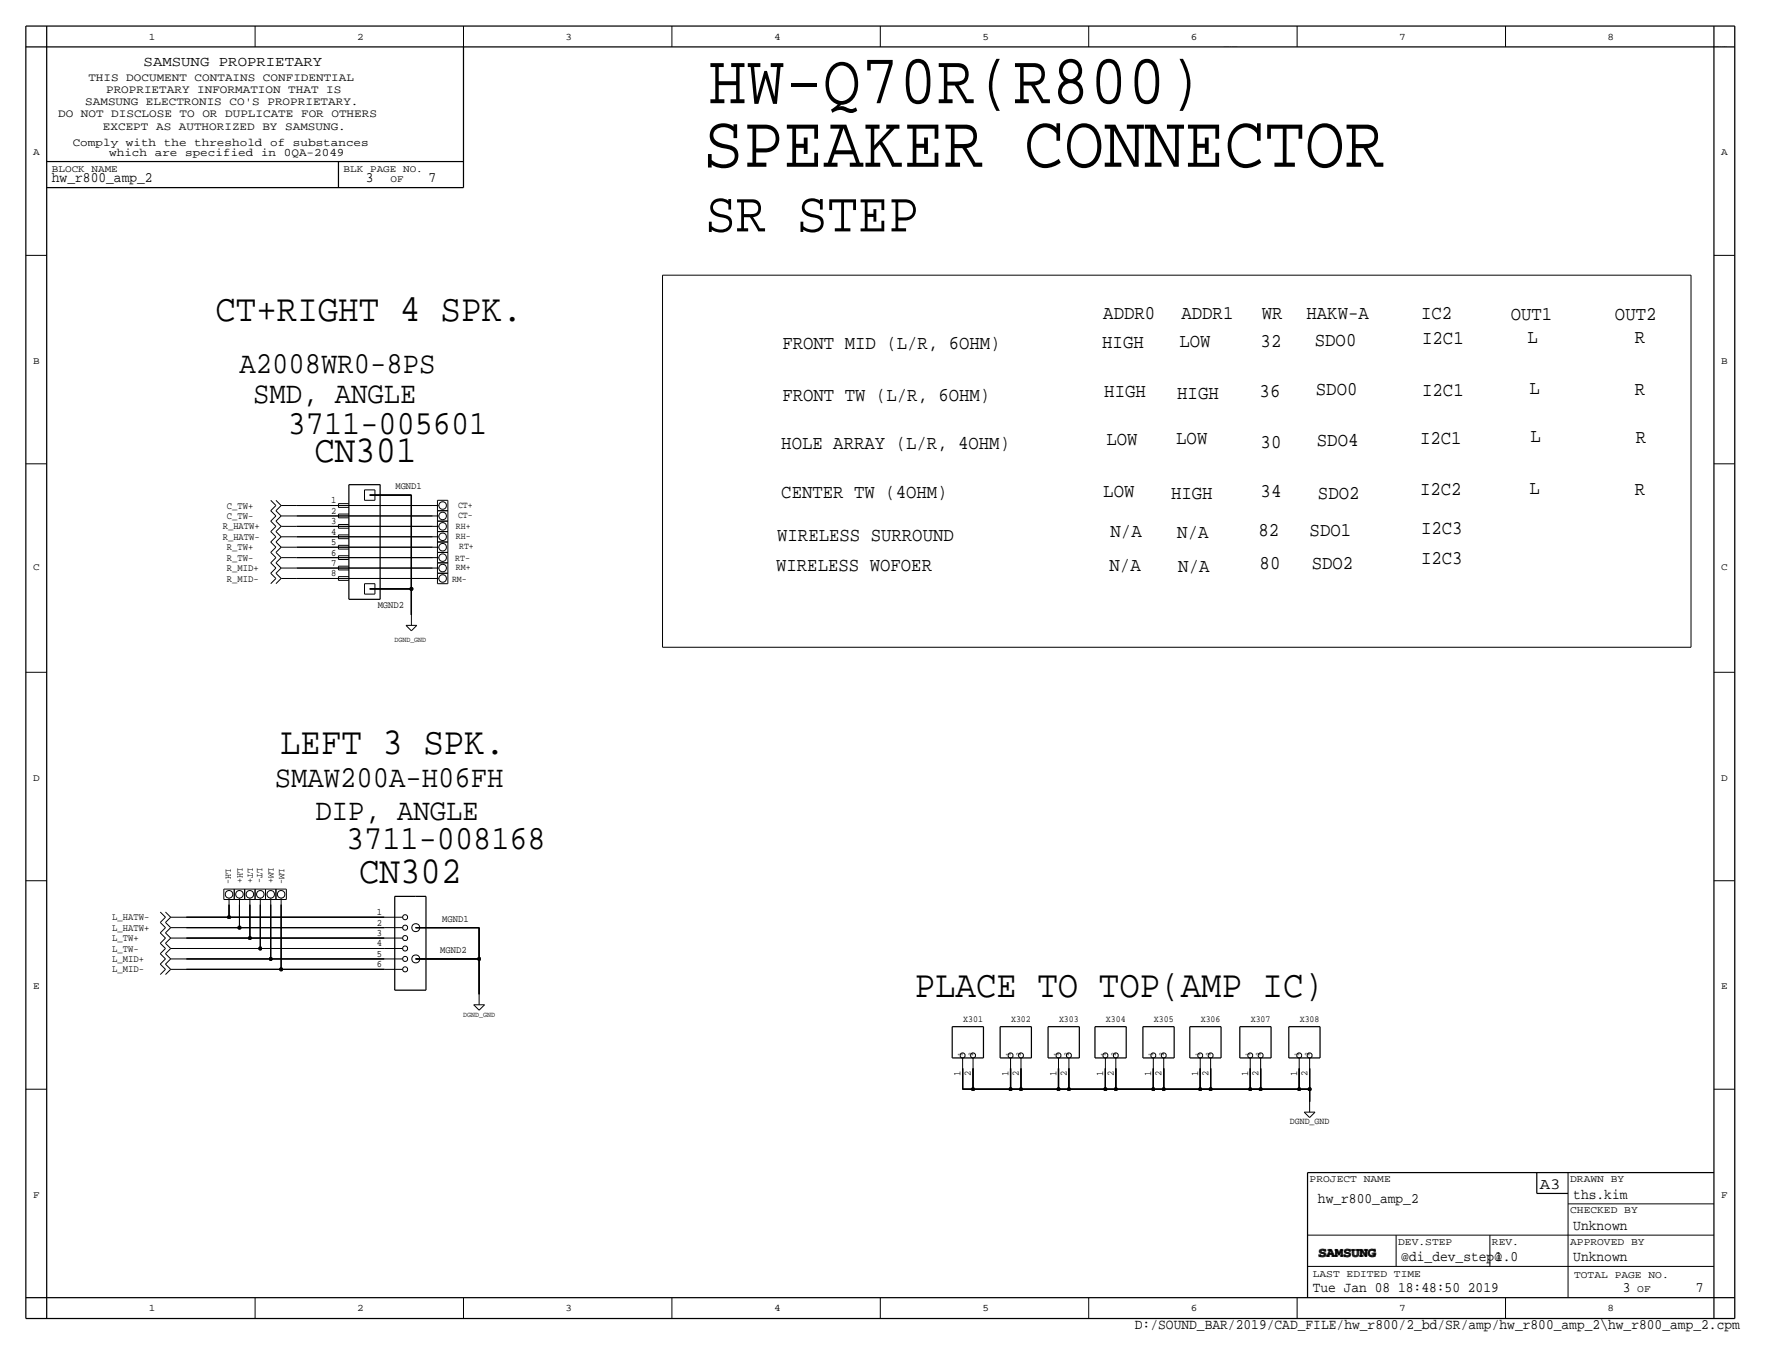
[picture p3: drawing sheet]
<svg xmlns="http://www.w3.org/2000/svg" width="433mm" height="330mm" viewBox="0 0 433 330" stroke-linecap="round" stroke-linejoin="round" font-family="sans-serif">
<!-- layer: Nets -->
<g fill="none" stroke="#000" stroke-width=".3">
<path d="M90.1 120.7h10.2zM100.3 120.7v22.8zM90.1 143.5h10.2zM100.3 143.5v6.4zM101.3 226.1h15.5zM101.3 233.7h15.5zM116.8 233.7v8.6zM116.8 226.1v7.6zM234.6 260.4v5zM234.6 265.4h2.6zM237.2 260.4v5zM237.2 265.4h9.1z"/>
<path d="M246.3 260.4v5zM246.3 265.4h2.6zM248.9 260.4v5zM248.9 265.4h9.1zM258 260.4v5zM258 265.4h2.6zM260.6 260.4v5zM260.6 265.4h8.8zM269.4 260.4v5zM269.4 265.4h2.6zM272 260.4v5zM272 265.4h9.1z"/>
<path d="M281.1 260.4v5zM281.1 265.4h2.6zM283.7 260.4v5zM283.7 265.4h8.9zM292.6 260.4v5zM292.6 265.4h2.5zM295.1 260.4v5zM295.1 265.4h9.6zM304.7 260.4v5zM304.7 265.4h2.6zM307.3 260.4v5zM307.3 265.4h9.4z"/>
<path d="M316.7 265.4h2.5zM316.7 260.4v5zM319.2 265.4v3.1zM319.2 260.4v5z"/>
</g>
<g fill="none" stroke="#000" stroke-width=".24">
<path d="M161.5 67.1v90.6zM161.5 67.1h250.7zM412.2 67.1v90.6zM72.3 125.7h10.2zM72.3 123.2h10.2zM72.3 133.3h10.2zM72.3 128.3h10.2zM72.3 130.8h10.2zM72.3 135.9h10.2zM72.3 138.4h10.2zM82.5 125.7h22.9zM82.5 123.2h22.9z"/>
<path d="M82.5 133.3h22.9zM82.5 128.3h22.9zM82.5 130.8h22.9zM82.5 135.9h22.9zM82.5 138.4h22.9zM72.3 141h10.2zM82.5 141h22.9zM161.5 157.7h250.7zM45.4 223.5h10.4zM45.4 226.1h13zM45.4 228.6h15.5zM45.4 231.1h18z"/>
<path d="M45.4 233.7h20.6zM45.4 236.2h23.1zM55.8 223.5h37.9zM55.8 220.5v3zM58.4 226.1h35.3zM58.4 220.5v5.6zM60.9 228.6h32.8zM60.9 220.5v8.1zM63.4 231.1h30.3zM63.4 220.5v10.6zM66 233.7h27.7zM66 220.5v13.2z"/>
<path d="M68.5 236.2h25.2zM68.5 220.5v15.7z"/>
</g>
<g fill="#000" stroke="#000" stroke-width=".24">
<circle cx="100.3" cy="143.5" r=".41"/>
<circle cx="55.8" cy="223.5" r=".41"/>
<circle cx="58.4" cy="226.1" r=".41"/>
<circle cx="60.9" cy="228.6" r=".41"/>
<circle cx="63.4" cy="231.1" r=".41"/>
<circle cx="66" cy="233.7" r=".41"/>
<circle cx="68.5" cy="236.2" r=".41"/>
<circle cx="116.8" cy="233.7" r=".41"/>
<circle cx="237.2" cy="265.4" r=".41"/>
<circle cx="246.3" cy="265.4" r=".41"/>
<circle cx="248.9" cy="265.4" r=".41"/>
<circle cx="258" cy="265.4" r=".41"/>
<circle cx="260.6" cy="265.4" r=".41"/>
<circle cx="269.4" cy="265.4" r=".41"/>
<circle cx="272" cy="265.4" r=".41"/>
<circle cx="281.1" cy="265.4" r=".41"/>
<circle cx="283.7" cy="265.4" r=".41"/>
<circle cx="292.6" cy="265.4" r=".41"/>
<circle cx="295.1" cy="265.4" r=".41"/>
<circle cx="304.7" cy="265.4" r=".41"/>
<circle cx="307.3" cy="265.4" r=".41"/>
<circle cx="316.7" cy="265.4" r=".41"/>
<circle cx="319.2" cy="265.4" r=".41"/>
</g>
<!-- layer: Components -->
<g fill="none" stroke="#000" stroke-width=".3">
<path d="M85 118.1h7.7zM85 118.1v28zM92.7 118.1v28zM85 146.1h7.7zM96.2 218.4h5.1zM96.2 218.4v22.9zM101.3 218.4h2.5zM103.8 218.4v22.9zM96.2 241.3h7.6zM232.1 257.8h7.6zM232.1 250.2v7.6zM232.1 250.2h7.6z"/>
<path d="M239.7 250.2v7.6zM243.8 257.8h7.6zM243.8 250.2v7.6zM243.8 250.2h7.6zM251.4 250.2v7.6zM255.5 257.8h7.6zM255.5 250.2v7.6zM255.5 250.2h7.6zM263.1 250.2v7.6zM266.9 257.8h7.6zM266.9 250.2v7.6zM266.9 250.2h7.6z"/>
<path d="M274.5 250.2v7.6zM278.6 257.8h7.6zM278.6 250.2v7.6zM278.6 250.2h7.6zM286.2 250.2v7.6zM290 257.8h7.6zM290 250.2v7.6zM290 250.2h7.6zM297.6 250.2v7.6zM302.2 257.8h7.6zM302.2 250.2v7.6zM302.2 250.2h7.6z"/>
<path d="M309.8 250.2v7.6zM314.1 257.8h7.7zM314.1 250.2v7.6zM314.1 250.2h7.7zM321.8 250.2v7.6z"/>
</g>
<g fill="none" stroke="#000" stroke-width=".24">
<path d="M88.8 119.4h2.6zM88.8 119.4v2.5zM91.4 119.4v2.5zM92.7 118.1h.1M66 127l1.3 1.3zM66 129.5l1.3 1.3zM66 127l1.3-1.3zM66 124.5l1.3 1.2zM66 137.2l1.3-1.3zM66 134.6l1.3 1.3zM66 124.5l1.3-1.3zM66 121.9l1.3 1.3z"/>
<path d="M66 134.6l1.3-1.3zM66 132.1l1.3 1.2zM66 139.7l1.3 1.3zM66 139.7l1.3-1.3zM66 137.2l1.3 1.2zM67.3 127l1.2 1.3zM67.3 128.3l-1.3 1.2zM67.3 129.5l1.2 1.3zM67.3 130.8l-1.3 1.3zM67.3 124.5l1.2 1.2zM67.3 127l1.2-1.3zM67.3 134.6l1.2 1.3z"/>
<path d="M67.3 137.2l1.2-1.3zM67.3 121.9l1.2 1.3zM67.3 124.5l1.2-1.3zM67.3 132.1l1.2 1.2zM67.3 134.6l1.2-1.3zM67.3 139.7l1.2 1.3zM67.3 137.2l1.2 1.2zM67.3 139.7l1.2-1.3zM68.5 128.3h3.8zM68.5 128.3l-1.2 1.2zM68.5 130.8h3.8zM68.5 130.8l-1.2 1.3z"/>
<path d="M68.5 125.7h3.8zM68.5 135.9h3.8zM68.5 123.2h3.8zM68.5 133.3h3.8zM68.5 138.4h3.8zM82.5 138.9h2.5zM82.5 138v.9zM82.5 138h2.5zM82.5 136.3h2.5zM82.5 135.4v.9zM82.5 135.4h2.5zM82.5 133.8h2.5z"/>
<path d="M82.5 132.9v.9zM82.5 132.9h2.5zM82.5 131.3h2.5zM82.5 130.4v.9zM82.5 130.4h2.5zM82.5 128.7h2.5zM82.5 127.8v.9zM82.5 127.8h2.5zM82.5 126.2h2.5zM82.5 125.3v.9zM82.5 125.3h2.5zM82.5 123.6h2.5z"/>
<path d="M82.5 122.7v.9zM82.5 122.7h2.5zM88.8 121.9h2.6zM105.3 128.3h1.6zM105.3 135.9h1.6zM105.3 138.4h1.6zM105.3 123.2h1.6zM105.3 125.7h1.6zM105.3 133.3h1.6zM105.3 130.8h1.6zM106.6 127h2.6zM106.6 127v2.5z"/>
<path d="M106.6 129.5h2.6zM106.6 137.2h2.6zM106.6 134.6v2.6zM106.6 134.6h2.6zM106.6 137.2v2.5zM106.6 139.7h2.6zM106.6 139.7v2.5zM106.6 121.9h2.6zM106.6 121.9v2.6zM106.6 124.5h2.6zM106.6 124.5v2.5zM106.6 132.1h2.6z"/>
<path d="M106.6 132.1v2.5zM106.6 129.5v2.6zM109.2 127v2.5zM109.2 134.6v2.6zM109.2 137.2v2.5zM109.2 139.7v2.5zM109.2 121.9v2.6zM109.2 124.5v2.5zM109.2 132.1v2.5zM109.2 129.5v2.6zM67.3 141l-1.3 1.2zM68.5 141h3.8z"/>
<path d="M68.5 141l-1.2 1.2zM82.5 141.4h2.5zM82.5 140.5v.9zM82.5 140.5h2.5zM88.8 142.2h2.6zM88.8 142.2v2.6zM88.8 144.8h2.6zM91.4 142.2v2.6zM99 152.4h2.6zM99 152.4l1.3 1.3zM100.3 149.9v2.5zM100.3 153.7l1.3-1.3z"/>
<path d="M105.3 141h1.6zM106.6 142.2h2.6zM54.6 219.2h2.5zM54.6 216.7h2.5zM54.6 216.7v2.5zM55.8 218.9v1.6zM57.1 216.7v2.5zM57.1 219.2h2.5zM57.1 216.7h2.5zM58.4 218.9v1.6zM59.6 216.7v2.5zM59.6 219.2h2.6z"/>
<path d="M59.6 216.7h2.6zM60.9 218.9v1.6zM62.2 216.7v2.5zM62.2 219.2h2.5zM62.2 216.7h2.5zM63.4 218.9v1.6zM64.7 216.7v2.5zM64.7 219.2h2.6zM64.7 216.7h2.6zM66 218.9v1.6zM67.3 216.7v2.5zM67.3 219.2h2.5z"/>
<path d="M67.3 216.7h2.5zM68.5 218.9v1.6zM69.8 216.7v2.5zM101.3 218.4h.1M39.1 232.4l1.2-1.3zM39.1 229.9l1.2 1.2zM39.1 224.8l1.2 1.3zM39.1 234.9l1.2-1.2zM39.1 232.4l1.2 1.3zM39.1 229.9l1.2-1.3zM39.1 227.3l1.2 1.3zM39.1 234.9l1.2 1.3z"/>
<path d="M39.1 222.2l1.2 1.3zM40.3 229.9l1.3 1.2zM40.3 232.4l1.3-1.3zM40.3 224.8l1.3 1.3zM40.3 226.1l-1.2 1.2zM40.3 232.4l1.3 1.3zM40.3 234.9l1.3-1.2zM40.3 227.3l1.3 1.3zM40.3 234.9l1.3 1.3zM40.3 236.2l-1.2 1.3zM40.3 222.2l1.3 1.3zM40.3 223.5l-1.2 1.3z"/>
<path d="M41.6 231.1h3.8zM41.6 226.1h3.8zM41.6 226.1l-1.3 1.2zM41.6 233.7h3.8zM41.6 228.6h3.8zM41.6 228.6l-1.3 1.3zM41.6 236.2h3.8zM41.6 236.2l-1.3 1.3zM41.6 223.5h3.8zM41.6 223.5l-1.3 1.3zM93.7 226.1h4.4zM93.7 223.5h4.4z"/>
<path d="M93.7 233.7h4.4zM93.7 228.6h4.4zM93.7 236.2h4.4zM93.7 231.1h4.4zM115.5 244.9h2.6zM115.5 244.9l1.3 1.3zM116.8 242.3v2.6zM118.1 244.9l-1.3 1.3zM234.6 257.8v2.6zM237.2 257.8v2.6zM246.3 257.8v2.6zM248.9 257.8v2.6z"/>
<path d="M258 257.8v2.6zM260.6 257.8v2.6zM269.4 257.8v2.6zM272 257.8v2.6zM281.1 257.8v2.6zM283.7 257.8v2.6zM292.6 257.8v2.6zM295.1 257.8v2.6zM304.7 257.8v2.6zM307.3 257.8v2.6zM316.7 257.8v2.6zM319.2 257.8v2.6z"/>
<path d="M317.9 271h2.6zM317.9 271l1.3 1.3zM319.2 268.5v2.5zM319.2 272.3l1.3-1.3z"/>
<circle cx="107.9" cy="128.3" r=".92"/>
<circle cx="107.9" cy="138.4" r=".92"/>
<circle cx="107.9" cy="125.7" r=".92"/>
<circle cx="107.9" cy="133.4" r=".92"/>
<circle cx="107.9" cy="135.9" r=".92"/>
<circle cx="107.9" cy="123.2" r=".92"/>
<circle cx="107.9" cy="130.8" r=".92"/>
<circle cx="107.9" cy="141" r=".92"/>
<circle cx="55.8" cy="217.9" r=".92"/>
<circle cx="58.4" cy="217.9" r=".92"/>
<circle cx="60.9" cy="217.9" r=".92"/>
<circle cx="63.4" cy="217.9" r=".92"/>
<circle cx="66" cy="217.9" r=".92"/>
<circle cx="68.5" cy="217.9" r=".92"/>
<circle cx="98.8" cy="231.1" r=".61"/>
<circle cx="98.8" cy="228.6" r=".61"/>
<circle cx="98.8" cy="226.1" r=".61"/>
<circle cx="98.8" cy="223.5" r=".61"/>
<circle cx="98.8" cy="233.7" r=".61"/>
<circle cx="98.8" cy="236.2" r=".61"/>
<circle cx="101.3" cy="233.7" r=".97"/>
<circle cx="101.3" cy="226.1" r=".97"/>
<circle cx="234.6" cy="257.2" r=".61"/>
<circle cx="237.2" cy="257.2" r=".61"/>
<circle cx="246.3" cy="257.2" r=".61"/>
<circle cx="248.9" cy="257.2" r=".61"/>
<circle cx="258" cy="257.2" r=".61"/>
<circle cx="260.6" cy="257.2" r=".61"/>
<circle cx="269.4" cy="257.2" r=".61"/>
<circle cx="272" cy="257.2" r=".61"/>
<circle cx="281.1" cy="257.2" r=".61"/>
<circle cx="283.7" cy="257.2" r=".61"/>
<circle cx="292.6" cy="257.2" r=".61"/>
<circle cx="295.1" cy="257.2" r=".61"/>
<circle cx="304.7" cy="257.2" r=".61"/>
<circle cx="307.3" cy="257.2" r=".61"/>
<circle cx="316.7" cy="257.2" r=".61"/>
<circle cx="319.2" cy="257.2" r=".61"/>
</g>
<!-- layer: Page Border and Title Block -->
<g fill="none" stroke="#000" stroke-width=".24">
<path d="M62.2 6.4v5zM113 6.4v5zM163.8 6.4v5zM214.6 6.4v5zM265.4 6.4v5zM316.2 6.4v5zM367 6.4v5zM6.3 62.2h5.1zM417.8 62.2h5.1zM6.3 113h5.1zM417.8 113h5.1zM6.3 163.8h5.1z"/>
<path d="M417.8 163.8h5.1zM6.3 214.6h5.1zM417.8 214.6h5.1zM6.3 265.4h5.1zM417.8 265.4h5.1zM382.2 285.8v30.4zM382.2 293.4h35.6zM62.2 316.2v5.1zM113 316.2v5.1zM163.8 316.2v5.1zM214.6 316.2v5.1zM265.4 316.2v5.1z"/>
<path d="M316.2 316.2v5.1zM318.7 308.6h99.1zM318.7 301h99.1zM340.3 301v7.6zM363.2 301v7.6zM367 316.2v5.1z"/>
</g>
<g fill="none" stroke="#000" stroke-width=".3">
<path d="M6.3 6.4h416.6zM6.3 6.4v314.9zM6.3 11.4h416.6zM11.4 6.4v314.9zM113 11.4v34.3zM417.8 6.4v314.9zM422.9 6.4v314.9zM11.4 39.4h101.6zM82.5 39.4v6.3zM11.4 45.7h101.6zM318.7 285.8v30.4zM318.7 285.8h99.1z"/>
<path d="M374.6 285.8v5zM374.6 290.8h7.6zM6.3 316.2h416.6zM6.3 321.3h416.6z"/>
</g>
<text font-size="18.3" x="171.4" y="40.6">SPEAKER CONNECTOR</text>
<text font-size="17.4" x="172.7" y="25.1">HW-Q70R(R800)</text>
<text font-size="13.9" x="171.9" y="56.4">SR STEP</text>
<g font-size="9.3">
<text x="52.5" y="78.2">CT+RIGHT 4 SPK.</text>
<text x="76.6" y="112.5">CN301</text>
<text x="68.3" y="183.6">LEFT 3 SPK.</text>
<text x="87.6" y="215.1">CN302</text>
<text x="223" y="243.1">PLACE TO TOP(AMP IC)</text>
</g>
<g font-size="8.3">
<text x="70.1" y="105.7">3711-005601</text>
<text x="84.4" y="207">3711-008168</text>
</g>
<g font-size="7.4">
<text x="58.4" y="90.9">A2008WR0-8PS</text>
<text x="61.7" y="98.3">SMD, ANGLE</text>
<text x="67" y="191.8">SMAW200A-H06FH</text>
<text x="76.9" y="199.9">DIP, ANGLE</text>
</g>
<g font-size="4.7">
<text x="268.9" y="77.7">ADDR0</text>
<text x="288" y="77.7">ADDR1</text>
<text x="307.5" y="77.7">WR</text>
<text x="318.5" y="77.7">HAKW-A</text>
<text x="346.4" y="77.7">IC2</text>
<text x="368.2" y="78">OUT1</text>
<text x="393.6" y="78">OUT2</text>
<text x="346.7" y="83.8">I2C1</text>
<text x="372.3" y="83.6">L</text>
<text x="398.5" y="83.6">R</text>
<text x="190.7" y="85.1">FRONT MID (L/R, 6OHM)</text>
<text x="268.7" y="84.8">HIGH</text>
<text x="287.5" y="84.6">LOW</text>
<text x="307.3" y="84.6">32</text>
<text x="320.5" y="84.3">SDO0</text>
<text x="190.7" y="97.8">FRONT TW (L/R, 6OHM)</text>
<text x="269.2" y="96.8">HIGH</text>
<text x="287" y="97.3">HIGH</text>
<text x="307" y="96.8">36</text>
<text x="320.8" y="96.3">SDO0</text>
<text x="346.7" y="96.5">I2C1</text>
<text x="372.8" y="96">L</text>
<text x="398.5" y="96.3">R</text>
<text x="373.1" y="107.7">L</text>
<text x="398.7" y="107.9">R</text>
<text x="190.4" y="109.5">HOLE ARRAY (L/R, 4OHM)</text>
<text x="269.7" y="108.5">LOW</text>
<text x="286.7" y="108.2">LOW</text>
<text x="307.3" y="109.2">30</text>
<text x="321" y="108.7">SDO4</text>
<text x="346.2" y="108.2">I2C1</text>
<text x="190.4" y="121.4">CENTER TW (4OHM)</text>
<text x="268.9" y="121.2">LOW</text>
<text x="285.4" y="121.7">HIGH</text>
<text x="307.3" y="121.2">34</text>
<text x="321.3" y="121.7">SDO2</text>
<text x="346.2" y="120.7">I2C2</text>
<text x="372.8" y="120.4">L</text>
<text x="398.5" y="120.7">R</text>
<text x="189.4" y="131.8">WIRELESS SURROUND</text>
<text x="270.7" y="130.8">N/A</text>
<text x="287" y="131.1">N/A</text>
<text x="306.8" y="130.6">82</text>
<text x="319.2" y="130.6">SDO1</text>
<text x="346.4" y="130">I2C3</text>
<text x="346.4" y="137.4">I2C3</text>
<text x="189.2" y="139.2">WIRELESS WOFOER</text>
<text x="270.5" y="139.2">N/A</text>
<text x="287.2" y="139.4">N/A</text>
<text x="307" y="138.7">80</text>
<text x="319.7" y="138.7">SDO2</text>
</g>
<text font-size="3.8" x="375.4" y="289.8">A3</text>
<g font-size="3.5">
<text x="35" y="16">SAMSUNG PROPRIETARY</text>
<text x="12.6" y="44.5">hw_r800_amp_2</text>
<text x="89.2" y="44.5">3</text>
<text x="104.4" y="44.5">7</text>
<text x="321.3" y="293.1">hw_r800_amp_2</text>
<text x="383.5" y="292.1">ths.kim</text>
<text x="383.5" y="299.7">Unknown</text>
<text x="341.6" y="307.3">@di_dev_step@</text>
<text x="364.4" y="307.3">1.0</text>
<text x="383.5" y="307.3">Unknown</text>
<text x="320" y="315">Tue Jan 08 18:48:50 2019</text>
<text x="395.6" y="315">3</text>
<text x="413.3" y="315">7</text>
<text x="276.6" y="323.9">D:/SOUND_BAR/2019/CAD_FILE/hw_r800/2_bd/SR/amp/hw_r800_amp_2\hw_r800_amp_2.cpm</text>
</g>
<text font-size="3" x="321.3" y="306.3">SAMSUNG</text>
<g font-size="2.8">
<text x="21.5" y="19.8">THIS DOCUMENT CONTAINS CONFIDENTIAL</text>
<text x="25.9" y="22.6">PROPRIETARY INFORMATION THAT IS</text>
<text x="14.2" y="28.4">DO NOT DISCLOSE TO OR DUPLICATE FOR OTHERS</text>
<text x="20.8" y="25.7">SAMSUNG ELECTRONIS CO'S PROPRIETARY.</text>
<text x="17.7" y="35.6">Comply with the threshold of substances</text>
<text x="25.1" y="31.8">EXCEPT AS AUTHORIZED BY SAMSUNG.</text>
<text x="26.6" y="38.1">which are specified in 0QA-2049</text>
</g>
<g font-size="2.5">
<text x="319.2" y="288">PROJECT NAME</text>
<text x="382.7" y="288">DRAWN BY</text>
<text x="382.7" y="295.7">CHECKED BY</text>
<text x="340.8" y="303.3">DEV.STEP</text>
<text x="363.7" y="303.3">REV.</text>
<text x="382.7" y="303.3">APPROVED BY</text>
<text x="320" y="311.1">LAST EDITED TIME</text>
<text x="383.7" y="311.5">TOTAL PAGE NO.</text>
<text x="399.1" y="315">OF</text>
</g>
<g font-size="2.4">
<text x="36.3" y="9.7">1</text>
<text x="87.1" y="9.7">2</text>
<text x="137.9" y="9.7">3</text>
<text x="188.7" y="9.7">4</text>
<text x="239.5" y="9.7">5</text>
<text x="290.3" y="9.7">6</text>
<text x="341.1" y="9.7">7</text>
<text x="391.9" y="9.7">8</text>
<text x="8.1" y="37.8">A</text>
<text x="12.6" y="41.9">BLOCK NAME</text>
<text x="83.8" y="41.9">BLK PAGE NO.</text>
<text x="419.6" y="37.8">A</text>
<text x="95.2" y="44.4">OF</text>
<text x="8.1" y="88.6">B</text>
<text x="419.6" y="88.6">B</text>
<text x="96.4" y="119.1">MGND1</text>
<text x="55.3" y="124">C_TW+</text>
<text x="80.7" y="122.7">1</text>
<text x="80.7" y="125.2">2</text>
<text x="54.3" y="131.6">R_HATW-</text>
<text x="54.3" y="129">R_HATW+</text>
<text x="55.3" y="126.5">C_TW-</text>
<text x="80.7" y="127.8">3</text>
<text x="80.7" y="130.3">4</text>
<text x="55.3" y="136.7">R_TW-</text>
<text x="55.3" y="134.1">R_TW+</text>
<text x="80.7" y="132.8">5</text>
<text x="80.7" y="135.4">6</text>
<text x="80.7" y="137.9">7</text>
<text x="8.1" y="138.9">C</text>
<text x="55.3" y="141.7">R_MID-</text>
<text x="55.3" y="139.2">R_MID+</text>
<text x="80.7" y="140.5">8</text>
<text x="419.6" y="138.9">C</text>
<text x="92.1" y="148.1">MGND2</text>
<text x="8.1" y="190.2">D</text>
<text x="419.6" y="190.2">D</text>
<text x="27.4" y="226.8">L_HATW+</text>
<text x="27.4" y="224.3">L_HATW-</text>
<text x="91.9" y="223">1</text>
<text x="91.9" y="225.6">2</text>
<text x="107.8" y="224.8">MGND1</text>
<text x="27.4" y="231.9">L_TW-</text>
<text x="27.4" y="229.4">L_TW+</text>
<text x="91.9" y="228.1">3</text>
<text x="91.9" y="230.6">4</text>
<text x="91.9" y="233.2">5</text>
<text x="107.3" y="232.2">MGND2</text>
<text x="27.4" y="237">L_MID-</text>
<text x="27.4" y="234.4">L_MID+</text>
<text x="91.9" y="235.7">6</text>
<text x="8.1" y="241">E</text>
<text x="419.6" y="241">E</text>
<text x="234.1" y="262.1" transform="rotate(-90 234.1 262.1)">1</text>
<text x="236.7" y="262.1" transform="rotate(-90 236.7 262.1)">2</text>
<text x="245.8" y="262.1" transform="rotate(-90 245.8 262.1)">1</text>
<text x="248.4" y="262.1" transform="rotate(-90 248.4 262.1)">2</text>
<text x="257.5" y="262.1" transform="rotate(-90 257.5 262.1)">1</text>
<text x="260" y="262.1" transform="rotate(-90 260 262.1)">2</text>
<text x="268.9" y="262.1" transform="rotate(-90 268.9 262.1)">1</text>
<text x="271.5" y="262.1" transform="rotate(-90 271.5 262.1)">2</text>
<text x="280.6" y="262.1" transform="rotate(-90 280.6 262.1)">1</text>
<text x="283.2" y="262.1" transform="rotate(-90 283.2 262.1)">2</text>
<text x="292" y="262.1" transform="rotate(-90 292 262.1)">1</text>
<text x="294.6" y="262.1" transform="rotate(-90 294.6 262.1)">2</text>
<text x="304.2" y="262.1" transform="rotate(-90 304.2 262.1)">1</text>
<text x="306.8" y="262.1" transform="rotate(-90 306.8 262.1)">2</text>
<text x="316.2" y="262.1" transform="rotate(-90 316.2 262.1)">1</text>
<text x="318.7" y="262.1" transform="rotate(-90 318.7 262.1)">2</text>
<text x="8.1" y="291.8">F</text>
<text x="419.6" y="291.8">F</text>
<text x="36.3" y="319.5">1</text>
<text x="87.1" y="319.5">2</text>
<text x="137.9" y="319.5">3</text>
<text x="188.7" y="319.5">4</text>
<text x="239.5" y="319.5">5</text>
<text x="290.3" y="319.5">6</text>
<text x="341.1" y="319.5">7</text>
<text x="391.9" y="319.5">8</text>
</g>
<g font-size="2.3">
<text x="111.6" y="123.7">CT+</text>
<text x="111.1" y="131.3">RH-</text>
<text x="111.1" y="129">RH+</text>
<text x="111.6" y="126.2">CT-</text>
<text x="110.9" y="136.7">RT-</text>
<text x="111.9" y="133.9">RT+</text>
<text x="110.2" y="141.7">RM-</text>
<text x="111.1" y="138.9">RM+</text>
<text x="55.1" y="211.8" transform="rotate(90 55.1 211.8)">LH-</text>
<text x="57.9" y="211.6" transform="rotate(90 57.9 211.6)">LH+</text>
<text x="60.4" y="211.6" transform="rotate(90 60.4 211.6)">LT+</text>
<text x="62.7" y="211.6" transform="rotate(90 62.7 211.6)">LT-</text>
<text x="65.5" y="211.6" transform="rotate(90 65.5 211.6)">LM+</text>
<text x="68" y="211.8" transform="rotate(90 68 211.8)">LM-</text>
<text x="234.8" y="249">X301</text>
<text x="246.5" y="249">X302</text>
<text x="258.1" y="249">X303</text>
<text x="269.6" y="249">X304</text>
<text x="281.3" y="249">X305</text>
<text x="292.7" y="249">X306</text>
<text x="304.9" y="249">X307</text>
<text x="316.8" y="249">X308</text>
<text x="314.4" y="273.9">DGND_GND</text>
</g>
<g font-size="1.8">
<text x="96.2" y="156.5">DGND_GND</text>
<text x="112.9" y="247.9">DGND_GND</text>
</g>
<g font-size="1.7">
<text x="234.6" y="257.3" transform="rotate(-90 234.6 257.3)">1</text>
<text x="237.2" y="257.3" transform="rotate(-90 237.2 257.3)">2</text>
<text x="246.3" y="257.3" transform="rotate(-90 246.3 257.3)">1</text>
<text x="248.9" y="257.3" transform="rotate(-90 248.9 257.3)">2</text>
<text x="258" y="257.3" transform="rotate(-90 258 257.3)">1</text>
<text x="260.6" y="257.3" transform="rotate(-90 260.6 257.3)">2</text>
<text x="269.4" y="257.3" transform="rotate(-90 269.4 257.3)">1</text>
<text x="272" y="257.3" transform="rotate(-90 272 257.3)">2</text>
<text x="281.1" y="257.3" transform="rotate(-90 281.1 257.3)">1</text>
<text x="283.7" y="257.3" transform="rotate(-90 283.7 257.3)">2</text>
<text x="292.6" y="257.3" transform="rotate(-90 292.6 257.3)">1</text>
<text x="295.1" y="257.3" transform="rotate(-90 295.1 257.3)">2</text>
<text x="304.7" y="257.3" transform="rotate(-90 304.7 257.3)">1</text>
<text x="307.3" y="257.3" transform="rotate(-90 307.3 257.3)">2</text>
<text x="316.7" y="257.3" transform="rotate(-90 316.7 257.3)">1</text>
<text x="319.2" y="257.3" transform="rotate(-90 319.2 257.3)">2</text>
</g>
<g font-size=".3">
<text x="298.4" y="11.4">EDITED BY MINGOO</text>
<text x="417.8" y="11.4">EDITED BY MINGOO</text>
<text x="298.4" y="321.3">EDITED BY MINGOO</text>
</g>
</svg>
